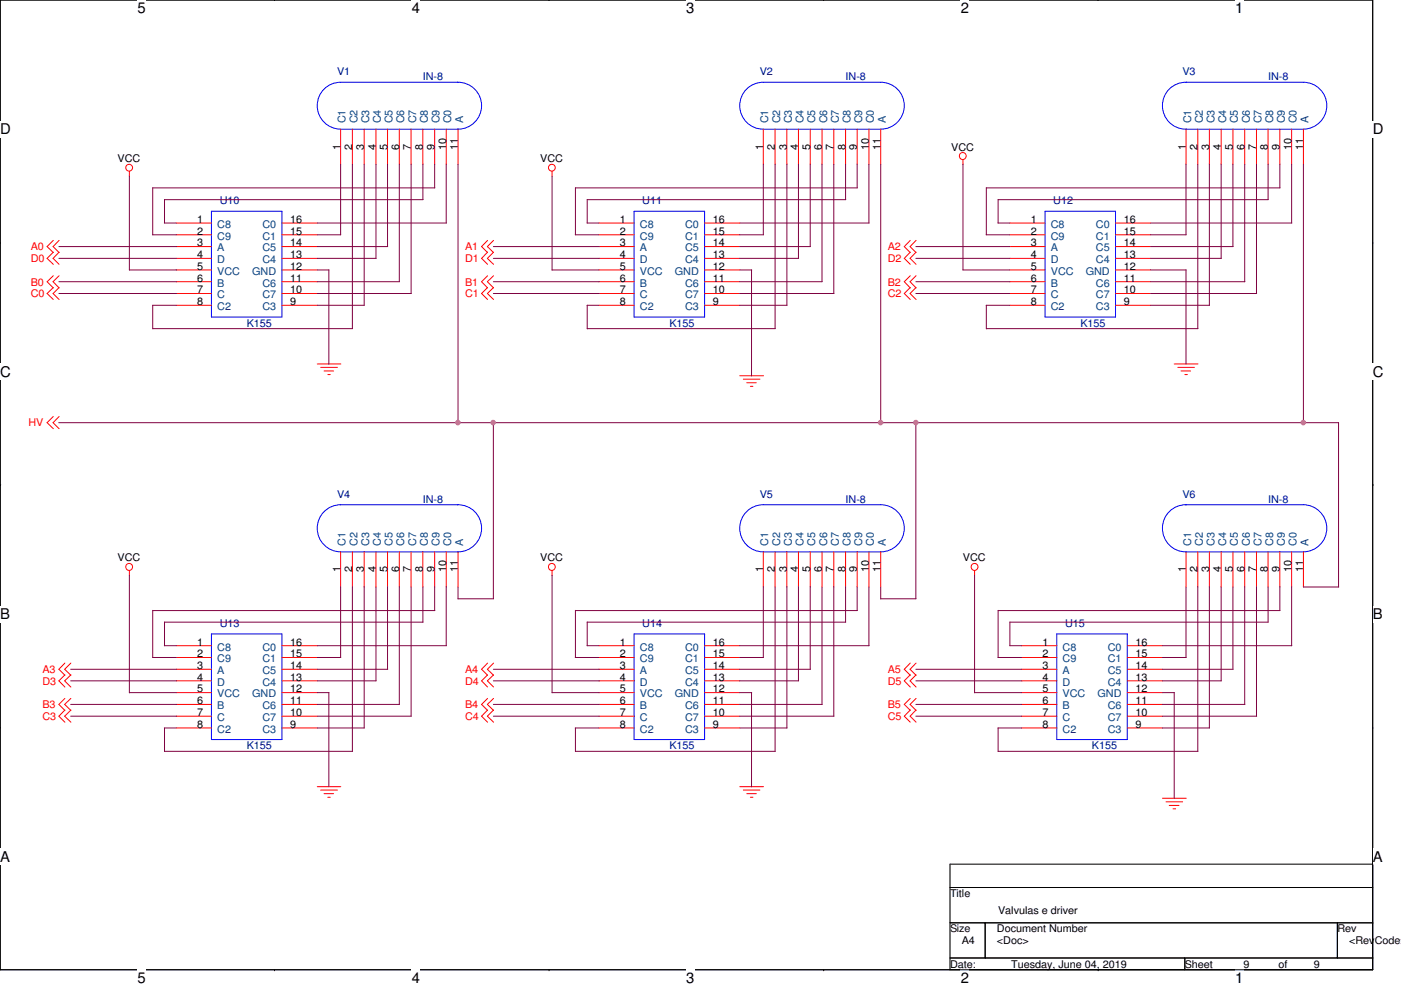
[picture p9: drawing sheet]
<svg xmlns="http://www.w3.org/2000/svg" width="297mm" height="210mm" viewBox="0 0 297 210" stroke-linecap="round" stroke-linejoin="round" font-family="sans-serif">
<path d="M0 0h291v205.6h-291z" fill="none" stroke="#000" stroke-width=".21"/>
<g fill="#fff">
<path d="M29.1 0h1.8v3.5h-1.8z"/>
<path d="M29.1 205.6h1.8v3.5h-1.8z"/>
</g>
<path d="M58.2 0h.1M58.2 205.6h.1" fill="none" stroke="#000" stroke-width=".21"/>
<g fill="#fff">
<path d="M87.3 0h1.7v3.5h-1.7z"/>
<path d="M87.3 205.6h1.7v3.5h-1.7z"/>
</g>
<path d="M116.4 0h.1M116.4 205.6h.1" fill="none" stroke="#000" stroke-width=".21"/>
<g fill="#fff">
<path d="M145.5 0h1.7v3.5h-1.7z"/>
<path d="M145.5 205.6h1.7v3.5h-1.7z"/>
</g>
<path d="M174.6 0h.1M174.6 205.6h.1" fill="none" stroke="#000" stroke-width=".21"/>
<g fill="#fff">
<path d="M203.7 0h1.7v3.5h-1.7z"/>
<path d="M203.7 205.6h1.7v3.5h-1.7z"/>
</g>
<path d="M232.8 0h.1M232.8 205.6h.1" fill="none" stroke="#000" stroke-width=".21"/>
<g fill="#fff">
<path d="M261.9 0h1.7v3.5h-1.7z"/>
<path d="M261.9 205.6h1.7v3.5h-1.7z"/>
<path d="M0 25.7h2.3v3.5h-2.3z"/>
<path d="M291 25.7h2.3v3.5h-2.3z"/>
<path d="M0 77.1h2.3v3.5h-2.3z"/>
<path d="M291 77.1h2.3v3.5h-2.3z"/>
</g>
<path d="M0 51.4h.1M291 51.4h.1" fill="none" stroke="#000" stroke-width=".21"/>
<g fill="#fff">
<path d="M0 128.5h2.1v3.5h-2.1z"/>
<path d="M291 128.5h2.1v3.5h-2.1z"/>
</g>
<path d="M0 102.8h.1M291 102.8h.1" fill="none" stroke="#000" stroke-width=".21"/>
<g fill="#fff">
<path d="M0 179.9h2.1v3.4h-2.1z"/>
<path d="M291 179.9h2.1v3.4h-2.1z"/>
</g>
<path d="M0 154.2h.1M291 154.2h.1M201.4 183.2h89.6v22.4h-89.6zM201.4 188.2h89.6M201.4 195.7h89.6M208.9 195.7v7.4M283.5 195.7v7.4M201.4 203.1h89.6M251.2 203.1v2.5" fill="none" stroke="#000" stroke-width=".21"/>
<g fill="none" stroke="#f00" stroke-width=".21">
<path d="M27.4 36.3v1.1M72.2 27.4v7.4M74.7 27.4v7.4M77.2 27.4v7.4M79.7 27.4v7.4M82.2 27.4v7.4M84.7 27.4v7.4M87.2 27.4v7.4M89.7 27.4v7.4M92.2 27.4v7.4M94.6 27.4v7.4M97.1 27.4v7.4"/>
<path d="M117 36.3v1.1M161.8 27.4v7.4M164.3 27.4v7.4M166.8 27.4v7.4M169.3 27.4v7.4M171.8 27.4v7.4M174.3 27.4v7.4M176.8 27.4v7.4M179.3 27.4v7.4M181.7 27.4v7.4M184.2 27.4v7.4M186.7 27.4v7.4"/>
<path d="M204.2 33.9v1M251.5 27.4v7.4M254 27.4v7.4M256.4 27.4v7.4M258.9 27.4v7.4M261.4 27.4v7.4M263.9 27.4v7.4M266.4 27.4v7.4M268.9 27.4v7.4M271.4 27.4v7.4M273.9 27.4v7.4M276.3 27.4v7.4"/>
<path d="M11.3 51l-1.3 1.3 1.3 1.3M11.3 53.5l-1.3 1.3 1.3 1.2M11.3 58.5l-1.3 1.2 1.3 1.3M12.5 51l-1.2 1.3 1.2 1.3M12.5 53.5l-1.2 1.3 1.2 1.2M12.5 58.5l-1.2 1.2 1.2 1.3M37.4 47.3h7.4M37.4 49.8h7.4M37.4 52.3h7.4M37.4 54.8h7.4M37.4 57.2h7.4M37.4 59.7h7.4"/>
<path d="M59.8 47.3h7.5M59.8 49.8h7.5M59.8 52.3h7.5M59.8 54.8h7.5M59.8 57.2h7.5M59.8 59.7h7.5M103.4 51l-1.3 1.3 1.3 1.3M103.4 58.5l-1.3 1.2 1.3 1.3M103.4 53.5l-1.3 1.3 1.3 1.2M104.6 51l-1.3 1.3 1.3 1.3M104.6 53.5l-1.3 1.3 1.3 1.2M104.6 58.5l-1.3 1.2 1.3 1.3"/>
<path d="M127 47.3h7.4M127 49.8h7.4M127 52.3h7.4M127 54.8h7.4M127 57.2h7.4M127 59.7h7.4M149.4 47.3h7.4M149.4 49.8h7.4M149.4 52.3h7.4M149.4 54.8h7.4M149.4 57.2h7.4M149.4 59.7h7.4"/>
<path d="M193 51l-1.3 1.3 1.3 1.3M193 53.5l-1.3 1.3 1.3 1.2M193 58.5l-1.3 1.2 1.3 1.3M194.2 51l-1.2 1.3 1.2 1.3M194.2 53.5l-1.2 1.3 1.2 1.2M194.2 58.5l-1.2 1.2 1.2 1.3M214.1 47.3h7.5M214.1 49.8h7.5M214.1 52.3h7.5M214.1 54.8h7.5M214.1 57.2h7.5M214.1 59.7h7.5"/>
<path d="M236.5 47.3h7.5M236.5 49.8h7.5M236.5 52.3h7.5M236.5 54.8h7.5M236.5 57.2h7.5M236.5 59.7h7.5M11.3 61l-1.3 1.2 1.3 1.3M12.5 61l-1.2 1.2 1.2 1.3M37.4 62.2h7.4M37.4 64.7h7.4M59.8 62.2h7.5M59.8 64.7h7.5"/>
<path d="M67.3 77.2h5M68 77.9h3.5M68.7 78.7h2M69.5 79.4h.5M103.4 61l-1.3 1.2 1.3 1.3M104.6 61l-1.3 1.2 1.3 1.3M127 62.2h7.4M127 64.7h7.4M149.4 62.2h7.4M149.4 64.7h7.4M156.8 79.7h5.1M193 61l-1.3 1.2 1.3 1.3"/>
<path d="M194.2 61l-1.2 1.2 1.2 1.3M214.1 62.2h7.5M214.1 64.7h7.5M236.5 62.2h7.5M236.5 64.7h7.5M249 77.2h5M249.7 77.9h3.5M250.4 78.7h2M251.2 79.4h.6M11.3 88.3l-1.3 1.3 1.3 1.3M12.5 88.3l-1.2 1.3 1.2 1.3M157.6 80.4h3.5"/>
<path d="M158.3 81.2h2.1M159.1 81.9h.5M72.2 117v7.5M74.7 117v7.5M77.2 117v7.5M79.7 117v7.5M82.2 117v7.5M84.7 117v7.5M87.2 117v7.5M89.7 117v7.5M92.2 117v7.5M94.6 117v7.5"/>
<path d="M97.1 117v7.5M161.8 117v7.5M164.3 117v7.5M166.8 117v7.5M169.3 117v7.5M171.8 117v7.5M174.3 117v7.5M176.8 117v7.5M179.3 117v7.5M181.7 117v7.5M184.2 117v7.5M186.7 117v7.5"/>
<path d="M251.5 117v7.5M254 117v7.5M256.4 117v7.5M258.9 117v7.5M261.4 117v7.5M263.9 117v7.5M266.4 117v7.5M268.9 117v7.5M271.4 117v7.5M273.9 117v7.5M276.3 117v7.5M27.4 121v1"/>
<path d="M37.4 136.9h7.4M37.4 139.4h7.4M59.8 136.9h7.5M59.8 139.4h7.5M117 121v1M127 136.9h7.4M127 139.4h7.4M149.4 136.9h7.4M149.4 139.4h7.4M206.6 121v1M216.6 136.9h7.5M216.6 139.4h7.5"/>
<path d="M239 136.9h7.5M239 139.4h7.5M13.8 140.6l-1.3 1.3 1.3 1.3M13.8 143.1l-1.3 1.3 1.3 1.3M13.8 148.1l-1.3 1.3 1.3 1.2M13.8 150.5l-1.3 1.3 1.3 1.3M15 140.6l-1.3 1.3 1.3 1.3M15 143.1l-1.3 1.3 1.3 1.3M15 148.1l-1.3 1.3 1.3 1.2M15 150.5l-1.3 1.3 1.3 1.3M37.4 141.9h7.4M37.4 144.4h7.4"/>
<path d="M37.4 146.9h7.4M37.4 149.4h7.4M37.4 151.8h7.4M37.4 154.3h7.4M59.8 141.9h7.5M59.8 144.4h7.5M59.8 146.9h7.5M59.8 149.4h7.5M59.8 151.8h7.5M59.8 154.3h7.5M103.4 140.6l-1.3 1.3 1.3 1.3M103.4 143.1l-1.3 1.3 1.3 1.3"/>
<path d="M103.4 148.1l-1.3 1.3 1.3 1.2M103.4 150.5l-1.3 1.3 1.3 1.3M104.6 140.6l-1.3 1.3 1.3 1.3M104.6 143.1l-1.3 1.3 1.3 1.3M104.6 148.1l-1.3 1.3 1.3 1.2M104.6 150.5l-1.3 1.3 1.3 1.3M127 141.9h7.4M127 144.4h7.4M127 146.9h7.4M127 149.4h7.4M127 151.8h7.4M127 154.3h7.4"/>
<path d="M149.4 141.9h7.4M149.4 144.4h7.4M149.4 146.9h7.4M149.4 149.4h7.4M149.4 151.8h7.4M149.4 154.3h7.4M193 140.6l-1.3 1.3 1.3 1.3M193 143.1l-1.3 1.3 1.3 1.3M193 148.1l-1.3 1.3 1.3 1.2M193 150.5l-1.3 1.3 1.3 1.3M194.2 140.6l-1.2 1.3 1.2 1.3M194.2 143.1l-1.2 1.3 1.2 1.3"/>
<path d="M194.2 148.1l-1.2 1.3 1.2 1.2M194.2 150.5l-1.2 1.3 1.2 1.3M216.6 141.9h7.5M216.6 144.4h7.5M216.6 146.9h7.5M216.6 149.4h7.5M216.6 151.8h7.5M216.6 154.3h7.5M239 141.9h7.5M239 144.4h7.5M239 146.9h7.5M239 149.4h7.5"/>
<path d="M239 151.8h7.5M239 154.3h7.5M67.3 166.8h5M68 167.5h3.5M68.7 168.3h2M69.5 169h.5M156.8 166.8h5.1M157.6 167.5h3.5M158.3 168.3h2.1M159.1 169h.5M246.5 169.2h5M247.2 170h3.5"/>
<path d="M247.9 170.8h2.1M248.7 171.5h.6"/>
<circle cx="27.4" cy="35.6" r=".72"/>
<circle cx="117" cy="35.6" r=".72"/>
<circle cx="204.1" cy="33.1" r=".73"/>
<circle cx="27.4" cy="120.2" r=".73"/>
<circle cx="117" cy="120.2" r=".73"/>
<circle cx="206.6" cy="120.2" r=".73"/>
</g>
<g fill="none" stroke="#00f" stroke-width=".21">
<path d="M161.8 17.4h24.9a5 5 0 0 1 5 5 5 5 0 0 1-5 5M161.8 17.4a5 5 0 0 0-5 5 5 5 0 0 0 5 5h25M251.4 17.4h24.9a5 5 0 0 1 5 5 5 5 0 0 1-5 5h-24.8a5 5 0 0 1-5-5 5 5 0 0 1 5-5M97.1 27.4h-.1a5 5 0 0 0 5.1-5 5 5 0 0 0-5.1-5h-24.8a5 5 0 0 0-4.9 5 5 5 0 0 0 4.9 5h25M44.8 44.8h15v22.4h-15zM134.4 44.8h15v22.4h-15zM221.6 44.8h14.9v22.4h-14.9zM97.1 117h-.1a5 5 0 0 0 5.1-5 5 5 0 0 0-5.1-5h-24.8a5 5 0 0 0-4.9 5 5 5 0 0 0 4.9 5h25M161.8 107h24.9a5 5 0 0 1 5 5 5 5 0 0 1-5 5M161.8 107a5 5 0 0 0-5 5 5 5 0 0 0 5 5h25M251.4 107h24.9a5 5 0 0 1 5 5 5 5 0 0 1-5 5h-24.8a5 5 0 0 1-5-5 5 5 0 0 1 5-5M44.8 134.4h15v22.4h-15z"/>
<path d="M134.4 134.4h15v22.4h-15zM224.1 134.4h14.9v22.4h-14.9z"/>
</g>
<g fill="none" stroke="#800040" stroke-width=".21">
<path d="M27.4 37.3v20M32.4 39.8v10M72.2 34.8v15M74.7 34.8l.1 34.9h-42.4v-5M77.2 34.8v29.9M79.7 34.8v20M82.2 34.8v17.5M84.7 34.8v24.9M87.2 34.8v27.4M89.7 34.8v7.5h-54.8M92.2 34.8v5h-59.8M94.6 34.8v12.5"/>
<path d="M97.1 34.8v54.9M117 37.3v20M122 39.8v10M161.8 34.8v15M164.3 34.8v34.9M166.8 34.8v29.9M169.3 34.8v20M171.8 34.8v17.5M174.3 34.8v24.9M176.8 34.8v27.4M179.3 34.8v7.5M181.7 34.8l.1 5h-59.8"/>
<path d="M184.2 34.8v12.5M186.7 34.8v54.9M204.2 34.8v22.4M209.1 39.8v10h5M209.1 39.8h62.3M251.5 34.8v15M254 34.8v34.9M256.4 34.8v29.9M258.9 34.8v20h-14.9M261.4 34.8v17.5M263.9 34.8v24.9M266.4 34.8v27.4"/>
<path d="M268.9 34.8v7.5M271.4 34.8v5M273.9 34.8v12.5h-29.9M276.3 34.8v54.9M12.5 52.3h24.9M12.5 54.8h24.9M12.5 59.7h24.9M27.4 57.2h10M32.3 49.8h5.1M34.8 47.3h2.6M34.9 42.3v5M67.3 47.3h27.4"/>
<path d="M67.3 49.8h5M67.3 52.3h14.9M67.3 54.8h12.5M67.3 59.7h17.4M67.3 57.2h2.5M69.7 57.2v20M104.6 52.3h22.4M104.6 54.8h22.4M104.6 59.7h22.4M117 57.2h10M122 49.8h5M124.5 47.3h2.5"/>
<path d="M124.5 42.3h54.8M124.5 42.3v5M156.8 47.3h27.5M156.8 49.8h5.1M156.8 52.3h15M156.8 54.8h12.5M156.8 59.7h17.5M156.8 57.2h2.6M159.3 57.2v22.5M194.2 52.3h20M194.2 54.8h20M194.2 59.7h20"/>
<path d="M204.1 57.2h10M211.6 42.3v5h2.5M211.6 42.3h57.3M244 49.8h7.5M244 52.3h17.4M244 59.7h19.9M244 57.2h7.5M251.5 57.2v20M12.5 62.2h24.9M32.3 64.7h5.1M67.3 62.2h19.9M67.3 64.7h10"/>
<path d="M104.6 62.2h22.4M124.5 64.7h2.5M124.5 64.7v5h39.9M156.8 62.2h20M156.8 64.7h10.1M194.2 62.2h20M214.1 64.7h-5v5h44.9M244 62.2h22.4M244 64.7h12.5M12.4 89.6h271.4M104.6 89.6v37.4M194.2 89.6v37.4"/>
<path d="M283.8 89.6v34.9M27.4 122v24.9h10M32.3 139.4h5.1M34.8 136.9h2.6M34.9 131.9v5M67.3 136.9h27.4M67.3 139.4h5M72.2 124.4v15M74.7 124.4v34.9h-39.8M77.2 124.4v29.9M79.7 124.4v20M82.2 124.4v17.5"/>
<path d="M84.7 124.4v25M87.2 124.4v27.4M89.7 124.4v7.5h-54.8M92.2 124.4v5.1l-59.8-.1v10M94.6 124.4v12.5M97.1 124.5v2.5M97.1 127h7.5M117 122v24.9h10M122 139.4h5M124.5 136.9h2.5M124.5 131.9h54.8M124.5 131.9v5"/>
<path d="M156.8 136.9h27.5M156.8 139.4h5.1M161.8 124.4v15M164.3 124.4v34.9M166.8 124.4v29.9M169.3 124.4v20M171.8 124.4v17.5M174.3 124.4v25M176.8 124.4v27.4M179.3 124.4v7.5M181.7 124.4l.1 5.1h-59.8v9.9M184.2 124.4v12.5"/>
<path d="M186.7 124.5v2.5M186.7 127h7.5M206.6 122v24.9h10.1M214.1 136.9h2.5M214.1 131.9h54.8M214.1 131.9v5M246.5 139.4h5M251.5 124.4v15M254 124.4v34.9M256.4 124.4v29.9M258.9 124.4v20h-12.4M261.4 124.4v17.5"/>
<path d="M263.9 124.4v25M266.4 124.4v27.4M268.9 124.4v7.5M271.4 124.4v5.1M271.4 129.5l-59.8-.1v10h5M273.9 124.4v12.5h-27.4M276.3 124.5h7.5M15 141.9h22.4M15 144.4h22.4M15 149.4h22.4M15 151.8h22.4M34.8 154.3h2.6"/>
<path d="M34.9 154.3v5M67.3 141.9h14.9M67.3 144.4h12.5M67.3 149.4h17.4M67.3 151.8h19.9M67.3 154.3h10M67.3 146.9h2.5M69.7 146.9v19.9M104.6 141.9h22.4M104.6 144.4h22.4M104.6 149.4h22.4M104.6 151.8h22.4"/>
<path d="M122 154.3h5M122 159.3h42.4M122 154.3v5M156.8 141.9h15M156.8 144.4h12.5M156.8 149.4h17.5M156.8 151.8h20M156.8 154.3h10.1M156.8 146.9h2.6M159.3 146.9v19.9M194.2 141.9h22.5M194.2 144.4h22.5"/>
<path d="M194.2 149.4h22.5M194.2 151.8h22.5M211.6 159.3h42.4M216.6 154.3h-5v5M246.5 141.9h14.9M246.5 149.4h17.4M246.5 151.8h19.9M246.5 154.3h10M246.5 146.9h2.5M249 146.9v22.4"/>
</g>
<circle cx="276.3" cy="89.6" r=".49" fill="#f0f"/>
<circle cx="276.3" cy="89.6" r=".49" fill="none" stroke="#f0f" stroke-width=".21"/>
<circle cx="104.5" cy="89.6" r=".48" fill="#f0f"/>
<circle cx="104.5" cy="89.6" r=".48" fill="none" stroke="#f0f" stroke-width=".21"/>
<circle cx="194.2" cy="89.6" r=".48" fill="#f0f"/>
<circle cx="194.2" cy="89.6" r=".48" fill="none" stroke="#f0f" stroke-width=".21"/>
<circle cx="186.7" cy="89.6" r=".49" fill="#f0f"/>
<circle cx="186.7" cy="89.6" r=".49" fill="none" stroke="#f0f" stroke-width=".21"/>
<circle cx="97.1" cy="89.6" r=".49" fill="#f0f"/>
<circle cx="97.1" cy="89.6" r=".49" fill="none" stroke="#f0f" stroke-width=".21"/>
<g font-size="3.1">
<text x="29.1" y="2.8">5</text>
<text x="87.3" y="2.8">4</text>
<text x="145.5" y="2.8">3</text>
<text x="203.7" y="2.8">2</text>
<text x="261.9" y="2.8">1</text>
<text x="0" y="28.5">D</text>
<text x="291" y="28.5">D</text>
<text x="0" y="79.9">C</text>
<text x="291" y="79.9">C</text>
<text x="0" y="131.3">B</text>
<text x="291" y="131.3">B</text>
<text x="0" y="182.7">A</text>
<text x="291" y="182.7">A</text>
<text x="29.1" y="208.4">5</text>
<text x="87.3" y="208.4">4</text>
<text x="145.5" y="208.4">3</text>
<text x="203.7" y="208.4">2</text>
<text x="261.9" y="208.4">1</text>
</g>
<g font-size="2.2" fill="#000080">
<text x="71.5" y="16">V1</text>
<text x="89.7" y="17">IN-8</text>
<text x="161.1" y="16">V2</text>
<text x="179.3" y="17">IN-8</text>
<text x="250.7" y="16">V3</text>
<text x="268.9" y="17">IN-8</text>
<text x="46.6" y="43.3">U10</text>
<text x="136.2" y="43.3">U11</text>
<text x="223.3" y="43.3">U12</text>
<text x="52.3" y="69.3">K155</text>
<text x="141.9" y="69.3">K155</text>
<text x="229.1" y="69.3">K155</text>
<text x="71.5" y="105.6">V4</text>
<text x="89.7" y="106.6">IN-8</text>
<text x="161.1" y="105.6">V5</text>
<text x="179.3" y="106.6">IN-8</text>
<text x="250.7" y="105.6">V6</text>
<text x="268.9" y="106.6">IN-8</text>
<text x="46.6" y="133">U13</text>
<text x="136.2" y="133">U14</text>
<text x="225.8" y="133">U15</text>
<text x="52.3" y="158.8">K155</text>
<text x="141.9" y="158.8">K155</text>
<text x="231.5" y="158.8">K155</text>
</g>
<g font-size="2.2" fill="#004080">
<text x="73.3" y="26.2" transform="rotate(-90 73.3 26.2)">C1</text>
<text x="75.8" y="26.2" transform="rotate(-90 75.8 26.2)">C2</text>
<text x="78.3" y="26.2" transform="rotate(-90 78.3 26.2)">C3</text>
<text x="80.8" y="26.2" transform="rotate(-90 80.8 26.2)">C4</text>
<text x="83.2" y="26.2" transform="rotate(-90 83.2 26.2)">C5</text>
<text x="85.7" y="26.2" transform="rotate(-90 85.7 26.2)">C6</text>
<text x="88.2" y="26.2" transform="rotate(-90 88.2 26.2)">C7</text>
<text x="90.7" y="26.2" transform="rotate(-90 90.7 26.2)">C8</text>
<text x="93.2" y="26.2" transform="rotate(-90 93.2 26.2)">C9</text>
<text x="95.7" y="26.2" transform="rotate(-90 95.7 26.2)">C0</text>
<text x="98.2" y="26.2" transform="rotate(-90 98.2 26.2)">A</text>
<text x="162.9" y="26.2" transform="rotate(-90 162.9 26.2)">C1</text>
<text x="165.4" y="26.2" transform="rotate(-90 165.4 26.2)">C2</text>
<text x="167.9" y="26.2" transform="rotate(-90 167.9 26.2)">C3</text>
<text x="170.3" y="26.2" transform="rotate(-90 170.3 26.2)">C4</text>
<text x="172.8" y="26.2" transform="rotate(-90 172.8 26.2)">C5</text>
<text x="175.3" y="26.2" transform="rotate(-90 175.3 26.2)">C6</text>
<text x="177.8" y="26.2" transform="rotate(-90 177.8 26.2)">C7</text>
<text x="180.3" y="26.2" transform="rotate(-90 180.3 26.2)">C8</text>
<text x="182.8" y="26.2" transform="rotate(-90 182.8 26.2)">C9</text>
<text x="185.3" y="26.2" transform="rotate(-90 185.3 26.2)">C0</text>
<text x="187.8" y="26.2" transform="rotate(-90 187.8 26.2)">A</text>
<text x="252.5" y="26.2" transform="rotate(-90 252.5 26.2)">C1</text>
<text x="255" y="26.2" transform="rotate(-90 255 26.2)">C2</text>
<text x="257.5" y="26.2" transform="rotate(-90 257.5 26.2)">C3</text>
<text x="260" y="26.2" transform="rotate(-90 260 26.2)">C4</text>
<text x="262.5" y="26.2" transform="rotate(-90 262.5 26.2)">C5</text>
<text x="265" y="26.2" transform="rotate(-90 265 26.2)">C6</text>
<text x="267.5" y="26.2" transform="rotate(-90 267.5 26.2)">C7</text>
<text x="269.9" y="26.2" transform="rotate(-90 269.9 26.2)">C8</text>
<text x="272.4" y="26.2" transform="rotate(-90 272.4 26.2)">C9</text>
<text x="274.9" y="26.2" transform="rotate(-90 274.9 26.2)">C0</text>
<text x="277.4" y="26.2" transform="rotate(-90 277.4 26.2)">A</text>
<text x="46.1" y="48.3">C8</text>
<text x="46.1" y="50.8">C9</text>
<text x="46.1" y="53.3">A</text>
<text x="55.6" y="53.3">C5</text>
<text x="55.6" y="50.8">C1</text>
<text x="55.6" y="48.3">C0</text>
<text x="135.7" y="48.3">C8</text>
<text x="135.7" y="50.8">C9</text>
<text x="135.7" y="53.3">A</text>
<text x="145.2" y="53.3">C5</text>
<text x="145.2" y="50.8">C1</text>
<text x="145.2" y="48.3">C0</text>
<text x="222.8" y="48.3">C8</text>
<text x="222.8" y="50.8">C9</text>
<text x="222.8" y="53.3">A</text>
<text x="232.4" y="53.3">C5</text>
<text x="232.4" y="50.8">C1</text>
<text x="232.4" y="48.3">C0</text>
<text x="46.1" y="55.8">D</text>
<text x="46.1" y="58.3">VCC</text>
<text x="53.5" y="58.3">GND</text>
<text x="55.6" y="55.8">C4</text>
<text x="135.7" y="55.8">D</text>
<text x="135.7" y="58.3">VCC</text>
<text x="143.1" y="58.3">GND</text>
<text x="145.2" y="55.8">C4</text>
<text x="222.8" y="55.8">D</text>
<text x="222.8" y="58.3">VCC</text>
<text x="230.2" y="58.3">GND</text>
<text x="232.4" y="55.8">C4</text>
<text x="46.1" y="60.7">B</text>
<text x="46.1" y="63.2">C</text>
<text x="46.1" y="65.7">C2</text>
<text x="55.6" y="65.7">C3</text>
<text x="55.6" y="63.2">C7</text>
<text x="55.6" y="60.7">C6</text>
<text x="135.7" y="60.7">B</text>
<text x="135.7" y="63.2">C</text>
<text x="135.7" y="65.7">C2</text>
<text x="145.2" y="65.7">C3</text>
<text x="145.2" y="63.2">C7</text>
<text x="145.2" y="60.7">C6</text>
<text x="222.8" y="60.7">B</text>
<text x="222.8" y="63.2">C</text>
<text x="222.8" y="65.7">C2</text>
<text x="232.4" y="65.7">C3</text>
<text x="232.4" y="63.2">C7</text>
<text x="232.4" y="60.7">C6</text>
<text x="73.3" y="115.8" transform="rotate(-90 73.3 115.8)">C1</text>
<text x="75.8" y="115.8" transform="rotate(-90 75.8 115.8)">C2</text>
<text x="78.3" y="115.8" transform="rotate(-90 78.3 115.8)">C3</text>
<text x="80.8" y="115.8" transform="rotate(-90 80.8 115.8)">C4</text>
<text x="83.2" y="115.8" transform="rotate(-90 83.2 115.8)">C5</text>
<text x="85.7" y="115.8" transform="rotate(-90 85.7 115.8)">C6</text>
<text x="88.2" y="115.8" transform="rotate(-90 88.2 115.8)">C7</text>
<text x="90.7" y="115.8" transform="rotate(-90 90.7 115.8)">C8</text>
<text x="93.2" y="115.8" transform="rotate(-90 93.2 115.8)">C9</text>
<text x="95.7" y="115.8" transform="rotate(-90 95.7 115.8)">C0</text>
<text x="98.2" y="115.8" transform="rotate(-90 98.2 115.8)">A</text>
<text x="162.9" y="115.8" transform="rotate(-90 162.9 115.8)">C1</text>
<text x="165.4" y="115.8" transform="rotate(-90 165.4 115.8)">C2</text>
<text x="167.9" y="115.8" transform="rotate(-90 167.9 115.8)">C3</text>
<text x="170.3" y="115.8" transform="rotate(-90 170.3 115.8)">C4</text>
<text x="172.8" y="115.8" transform="rotate(-90 172.8 115.8)">C5</text>
<text x="175.3" y="115.8" transform="rotate(-90 175.3 115.8)">C6</text>
<text x="177.8" y="115.8" transform="rotate(-90 177.8 115.8)">C7</text>
<text x="180.3" y="115.8" transform="rotate(-90 180.3 115.8)">C8</text>
<text x="182.8" y="115.8" transform="rotate(-90 182.8 115.8)">C9</text>
<text x="185.3" y="115.8" transform="rotate(-90 185.3 115.8)">C0</text>
<text x="187.8" y="115.8" transform="rotate(-90 187.8 115.8)">A</text>
<text x="252.5" y="115.8" transform="rotate(-90 252.5 115.8)">C1</text>
<text x="255" y="115.8" transform="rotate(-90 255 115.8)">C2</text>
<text x="257.5" y="115.8" transform="rotate(-90 257.5 115.8)">C3</text>
<text x="260" y="115.8" transform="rotate(-90 260 115.8)">C4</text>
<text x="262.5" y="115.8" transform="rotate(-90 262.5 115.8)">C5</text>
<text x="265" y="115.8" transform="rotate(-90 265 115.8)">C6</text>
<text x="267.5" y="115.8" transform="rotate(-90 267.5 115.8)">C7</text>
<text x="269.9" y="115.8" transform="rotate(-90 269.9 115.8)">C8</text>
<text x="272.4" y="115.8" transform="rotate(-90 272.4 115.8)">C9</text>
<text x="274.9" y="115.8" transform="rotate(-90 274.9 115.8)">C0</text>
<text x="277.4" y="115.8" transform="rotate(-90 277.4 115.8)">A</text>
<text x="46.1" y="137.9">C8</text>
<text x="55.6" y="137.9">C0</text>
<text x="135.7" y="137.9">C8</text>
<text x="145.2" y="137.9">C0</text>
<text x="225.3" y="137.9">C8</text>
<text x="234.9" y="137.9">C0</text>
<text x="46.1" y="140.4">C9</text>
<text x="46.1" y="142.9">A</text>
<text x="55.6" y="142.9">C5</text>
<text x="55.6" y="140.4">C1</text>
<text x="135.7" y="140.4">C9</text>
<text x="135.7" y="142.9">A</text>
<text x="145.2" y="142.9">C5</text>
<text x="145.2" y="140.4">C1</text>
<text x="225.3" y="140.4">C9</text>
<text x="225.3" y="142.9">A</text>
<text x="234.9" y="142.9">C5</text>
<text x="234.9" y="140.4">C1</text>
<text x="46.1" y="145.4">D</text>
<text x="46.1" y="147.9">VCC</text>
<text x="53.5" y="147.9">GND</text>
<text x="55.6" y="145.4">C4</text>
<text x="135.7" y="145.4">D</text>
<text x="135.7" y="147.9">VCC</text>
<text x="143.1" y="147.9">GND</text>
<text x="145.2" y="145.4">C4</text>
<text x="225.3" y="145.4">D</text>
<text x="225.3" y="147.9">VCC</text>
<text x="232.7" y="147.9">GND</text>
<text x="234.9" y="145.4">C4</text>
<text x="46.1" y="150.4">B</text>
<text x="46.1" y="152.9">C</text>
<text x="46.1" y="155.4">C2</text>
<text x="55.6" y="155.4">C3</text>
<text x="55.6" y="152.9">C7</text>
<text x="55.6" y="150.4">C6</text>
<text x="135.7" y="150.4">B</text>
<text x="135.7" y="152.9">C</text>
<text x="135.7" y="155.4">C2</text>
<text x="145.2" y="155.4">C3</text>
<text x="145.2" y="152.9">C7</text>
<text x="145.2" y="150.4">C6</text>
<text x="225.3" y="150.4">B</text>
<text x="225.3" y="152.9">C</text>
<text x="225.3" y="155.4">C2</text>
<text x="234.9" y="155.4">C3</text>
<text x="234.9" y="152.9">C7</text>
<text x="234.9" y="150.4">C6</text>
</g>
<g font-size="2.2">
<text x="24.9" y="34.4">VCC</text>
<text x="72.2" y="31.7" transform="rotate(-90 72.2 31.7)">1</text>
<text x="74.7" y="31.7" transform="rotate(-90 74.7 31.7)">2</text>
<text x="77.2" y="31.7" transform="rotate(-90 77.2 31.7)">3</text>
<text x="79.7" y="31.7" transform="rotate(-90 79.7 31.7)">4</text>
<text x="82.1" y="31.7" transform="rotate(-90 82.1 31.7)">5</text>
<text x="84.6" y="31.7" transform="rotate(-90 84.6 31.7)">6</text>
<text x="87.1" y="31.7" transform="rotate(-90 87.1 31.7)">7</text>
<text x="89.6" y="31.7" transform="rotate(-90 89.6 31.7)">8</text>
<text x="92.1" y="31.7" transform="rotate(-90 92.1 31.7)">9</text>
<text x="94.6" y="31.7" transform="rotate(-90 94.6 31.7)">10</text>
<text x="97.1" y="31.7" transform="rotate(-90 97.1 31.7)">11</text>
<text x="114.6" y="34.4">VCC</text>
<text x="161.8" y="31.7" transform="rotate(-90 161.8 31.7)">1</text>
<text x="164.3" y="31.7" transform="rotate(-90 164.3 31.7)">2</text>
<text x="166.8" y="31.7" transform="rotate(-90 166.8 31.7)">3</text>
<text x="169.2" y="31.7" transform="rotate(-90 169.2 31.7)">4</text>
<text x="171.7" y="31.7" transform="rotate(-90 171.7 31.7)">5</text>
<text x="174.2" y="31.7" transform="rotate(-90 174.2 31.7)">6</text>
<text x="176.7" y="31.7" transform="rotate(-90 176.7 31.7)">7</text>
<text x="179.2" y="31.7" transform="rotate(-90 179.2 31.7)">8</text>
<text x="181.7" y="31.7" transform="rotate(-90 181.7 31.7)">9</text>
<text x="184.2" y="31.7" transform="rotate(-90 184.2 31.7)">10</text>
<text x="186.7" y="31.7" transform="rotate(-90 186.7 31.7)">11</text>
<text x="201.7" y="31.9">VCC</text>
<text x="251.4" y="31.7" transform="rotate(-90 251.4 31.7)">1</text>
<text x="253.9" y="31.7" transform="rotate(-90 253.9 31.7)">2</text>
<text x="256.4" y="31.7" transform="rotate(-90 256.4 31.7)">3</text>
<text x="258.9" y="31.7" transform="rotate(-90 258.9 31.7)">4</text>
<text x="261.4" y="31.7" transform="rotate(-90 261.4 31.7)">5</text>
<text x="263.9" y="31.7" transform="rotate(-90 263.9 31.7)">6</text>
<text x="266.4" y="31.7" transform="rotate(-90 266.4 31.7)">7</text>
<text x="268.8" y="31.7" transform="rotate(-90 268.8 31.7)">8</text>
<text x="271.3" y="31.7" transform="rotate(-90 271.3 31.7)">9</text>
<text x="273.8" y="31.7" transform="rotate(-90 273.8 31.7)">10</text>
<text x="276.3" y="31.7" transform="rotate(-90 276.3 31.7)">11</text>
<text x="41.8" y="47.2">1</text>
<text x="61.5" y="47.2">16</text>
<text x="131.4" y="47.2">1</text>
<text x="151.1" y="47.2">16</text>
<text x="218.6" y="47.2">1</text>
<text x="238.2" y="47.2">16</text>
<text x="41.8" y="49.7">2</text>
<text x="41.8" y="52.2">3</text>
<text x="61.5" y="52.2">14</text>
<text x="61.5" y="49.7">15</text>
<text x="131.4" y="49.7">2</text>
<text x="131.4" y="52.2">3</text>
<text x="151.1" y="52.2">14</text>
<text x="151.1" y="49.7">15</text>
<text x="218.6" y="49.7">2</text>
<text x="218.6" y="52.2">3</text>
<text x="238.2" y="52.2">14</text>
<text x="238.2" y="49.7">15</text>
<text x="41.8" y="54.7">4</text>
<text x="41.8" y="57.2">5</text>
<text x="41.8" y="59.7">6</text>
<text x="61.5" y="59.7">11</text>
<text x="61.5" y="57.2">12</text>
<text x="61.5" y="54.7">13</text>
<text x="131.4" y="54.7">4</text>
<text x="131.4" y="57.2">5</text>
<text x="131.4" y="59.7">6</text>
<text x="151.1" y="59.7">11</text>
<text x="151.1" y="57.2">12</text>
<text x="151.1" y="54.7">13</text>
<text x="218.6" y="54.7">4</text>
<text x="218.6" y="57.2">5</text>
<text x="218.6" y="59.7">6</text>
<text x="238.2" y="59.7">11</text>
<text x="238.2" y="57.2">12</text>
<text x="238.2" y="54.7">13</text>
<text x="41.8" y="62.2">7</text>
<text x="41.8" y="64.7">8</text>
<text x="61.5" y="64.7">9</text>
<text x="61.5" y="62.2">10</text>
<text x="131.4" y="62.2">7</text>
<text x="131.4" y="64.7">8</text>
<text x="151.1" y="64.7">9</text>
<text x="151.1" y="62.2">10</text>
<text x="218.6" y="62.2">7</text>
<text x="218.6" y="64.7">8</text>
<text x="238.2" y="64.7">9</text>
<text x="238.2" y="62.2">10</text>
<text x="24.9" y="119">VCC</text>
<text x="114.6" y="119">VCC</text>
<text x="204.2" y="119">VCC</text>
<text x="72.2" y="121.4" transform="rotate(-90 72.2 121.4)">1</text>
<text x="74.7" y="121.4" transform="rotate(-90 74.7 121.4)">2</text>
<text x="77.2" y="121.4" transform="rotate(-90 77.2 121.4)">3</text>
<text x="79.7" y="121.4" transform="rotate(-90 79.7 121.4)">4</text>
<text x="82.1" y="121.4" transform="rotate(-90 82.1 121.4)">5</text>
<text x="84.6" y="121.4" transform="rotate(-90 84.6 121.4)">6</text>
<text x="87.1" y="121.4" transform="rotate(-90 87.1 121.4)">7</text>
<text x="89.6" y="121.4" transform="rotate(-90 89.6 121.4)">8</text>
<text x="92.1" y="121.4" transform="rotate(-90 92.1 121.4)">9</text>
<text x="94.6" y="121.4" transform="rotate(-90 94.6 121.4)">10</text>
<text x="97.1" y="121.4" transform="rotate(-90 97.1 121.4)">11</text>
<text x="161.8" y="121.4" transform="rotate(-90 161.8 121.4)">1</text>
<text x="164.3" y="121.4" transform="rotate(-90 164.3 121.4)">2</text>
<text x="166.8" y="121.4" transform="rotate(-90 166.8 121.4)">3</text>
<text x="169.2" y="121.4" transform="rotate(-90 169.2 121.4)">4</text>
<text x="171.7" y="121.4" transform="rotate(-90 171.7 121.4)">5</text>
<text x="174.2" y="121.4" transform="rotate(-90 174.2 121.4)">6</text>
<text x="176.7" y="121.4" transform="rotate(-90 176.7 121.4)">7</text>
<text x="179.2" y="121.4" transform="rotate(-90 179.2 121.4)">8</text>
<text x="181.7" y="121.4" transform="rotate(-90 181.7 121.4)">9</text>
<text x="184.2" y="121.4" transform="rotate(-90 184.2 121.4)">10</text>
<text x="186.7" y="121.4" transform="rotate(-90 186.7 121.4)">11</text>
<text x="251.4" y="121.4" transform="rotate(-90 251.4 121.4)">1</text>
<text x="253.9" y="121.4" transform="rotate(-90 253.9 121.4)">2</text>
<text x="256.4" y="121.4" transform="rotate(-90 256.4 121.4)">3</text>
<text x="258.9" y="121.4" transform="rotate(-90 258.9 121.4)">4</text>
<text x="261.4" y="121.4" transform="rotate(-90 261.4 121.4)">5</text>
<text x="263.9" y="121.4" transform="rotate(-90 263.9 121.4)">6</text>
<text x="266.4" y="121.4" transform="rotate(-90 266.4 121.4)">7</text>
<text x="268.8" y="121.4" transform="rotate(-90 268.8 121.4)">8</text>
<text x="271.3" y="121.4" transform="rotate(-90 271.3 121.4)">9</text>
<text x="273.8" y="121.4" transform="rotate(-90 273.8 121.4)">10</text>
<text x="276.3" y="121.4" transform="rotate(-90 276.3 121.4)">11</text>
<text x="41.8" y="136.9">1</text>
<text x="61.5" y="136.9">16</text>
<text x="131.4" y="136.9">1</text>
<text x="151.1" y="136.9">16</text>
<text x="221.1" y="136.9">1</text>
<text x="240.7" y="136.9">16</text>
<text x="41.8" y="139.4">2</text>
<text x="41.8" y="141.9">3</text>
<text x="61.5" y="141.9">14</text>
<text x="61.5" y="139.4">15</text>
<text x="131.4" y="139.4">2</text>
<text x="131.4" y="141.9">3</text>
<text x="151.1" y="141.9">14</text>
<text x="151.1" y="139.4">15</text>
<text x="221.1" y="139.4">2</text>
<text x="221.1" y="141.9">3</text>
<text x="240.7" y="141.9">14</text>
<text x="240.7" y="139.4">15</text>
<text x="41.8" y="144.3">4</text>
<text x="41.8" y="146.8">5</text>
<text x="41.8" y="149.3">6</text>
<text x="61.5" y="149.3">11</text>
<text x="61.5" y="146.8">12</text>
<text x="61.5" y="144.3">13</text>
<text x="131.4" y="144.3">4</text>
<text x="131.4" y="146.8">5</text>
<text x="131.4" y="149.3">6</text>
<text x="151.1" y="149.3">11</text>
<text x="151.1" y="146.8">12</text>
<text x="151.1" y="144.3">13</text>
<text x="221.1" y="144.3">4</text>
<text x="221.1" y="146.8">5</text>
<text x="221.1" y="149.3">6</text>
<text x="240.7" y="149.3">11</text>
<text x="240.7" y="146.8">12</text>
<text x="240.7" y="144.3">13</text>
<text x="41.8" y="151.8">7</text>
<text x="41.8" y="154.3">8</text>
<text x="61.5" y="154.3">9</text>
<text x="61.5" y="151.8">10</text>
<text x="131.4" y="151.8">7</text>
<text x="131.4" y="154.3">8</text>
<text x="151.1" y="154.3">9</text>
<text x="151.1" y="151.8">10</text>
<text x="221.1" y="151.8">7</text>
<text x="221.1" y="154.3">8</text>
<text x="240.7" y="154.3">9</text>
<text x="240.7" y="151.8">10</text>
<text x="201.4" y="190.2">Title</text>
<text x="201.4" y="197.7">Size</text>
<text x="211.4" y="197.7">Document Number</text>
<text x="211.6" y="193.7">Valvulas e driver</text>
<text x="283.5" y="197.7">Rev</text>
<text x="203.9" y="200.2">A4</text>
<text x="211.4" y="200.2">&lt;Doc&gt;</text>
<text x="286" y="200.2">&lt;RevCode&gt;</text>
<text x="201.4" y="205.1">Date:</text>
<text x="214.4" y="205.1">Tuesday, June 04, 2019</text>
<text x="251.2" y="205.1">Sheet</text>
<text x="263.6" y="205.1">9</text>
<text x="271.1" y="205.1">of</text>
<text x="278.6" y="205.1">9</text>
</g>
<g font-size="2.2" fill="#f00">
<text x="6.5" y="53">A0</text>
<text x="98.6" y="53">A1</text>
<text x="188.2" y="53">A2</text>
<text x="6.5" y="55.5">D0</text>
<text x="98.6" y="55.5">D1</text>
<text x="188.2" y="55.5">D2</text>
<text x="6.5" y="60.5">B0</text>
<text x="6.5" y="63">C0</text>
<text x="98.6" y="60.5">B1</text>
<text x="98.6" y="63">C1</text>
<text x="188.2" y="60.5">B2</text>
<text x="188.2" y="63">C2</text>
<text x="6" y="90.4">HV</text>
<text x="9" y="142.7">A3</text>
<text x="98.6" y="142.7">A4</text>
<text x="188.2" y="142.7">A5</text>
<text x="9" y="145.2">D3</text>
<text x="98.6" y="145.2">D4</text>
<text x="188.2" y="145.2">D5</text>
<text x="9" y="150.2">B3</text>
<text x="9" y="152.6">C3</text>
<text x="98.6" y="150.2">B4</text>
<text x="98.6" y="152.6">C4</text>
<text x="188.2" y="150.2">B5</text>
<text x="188.2" y="152.6">C5</text>
</g>
</svg>
